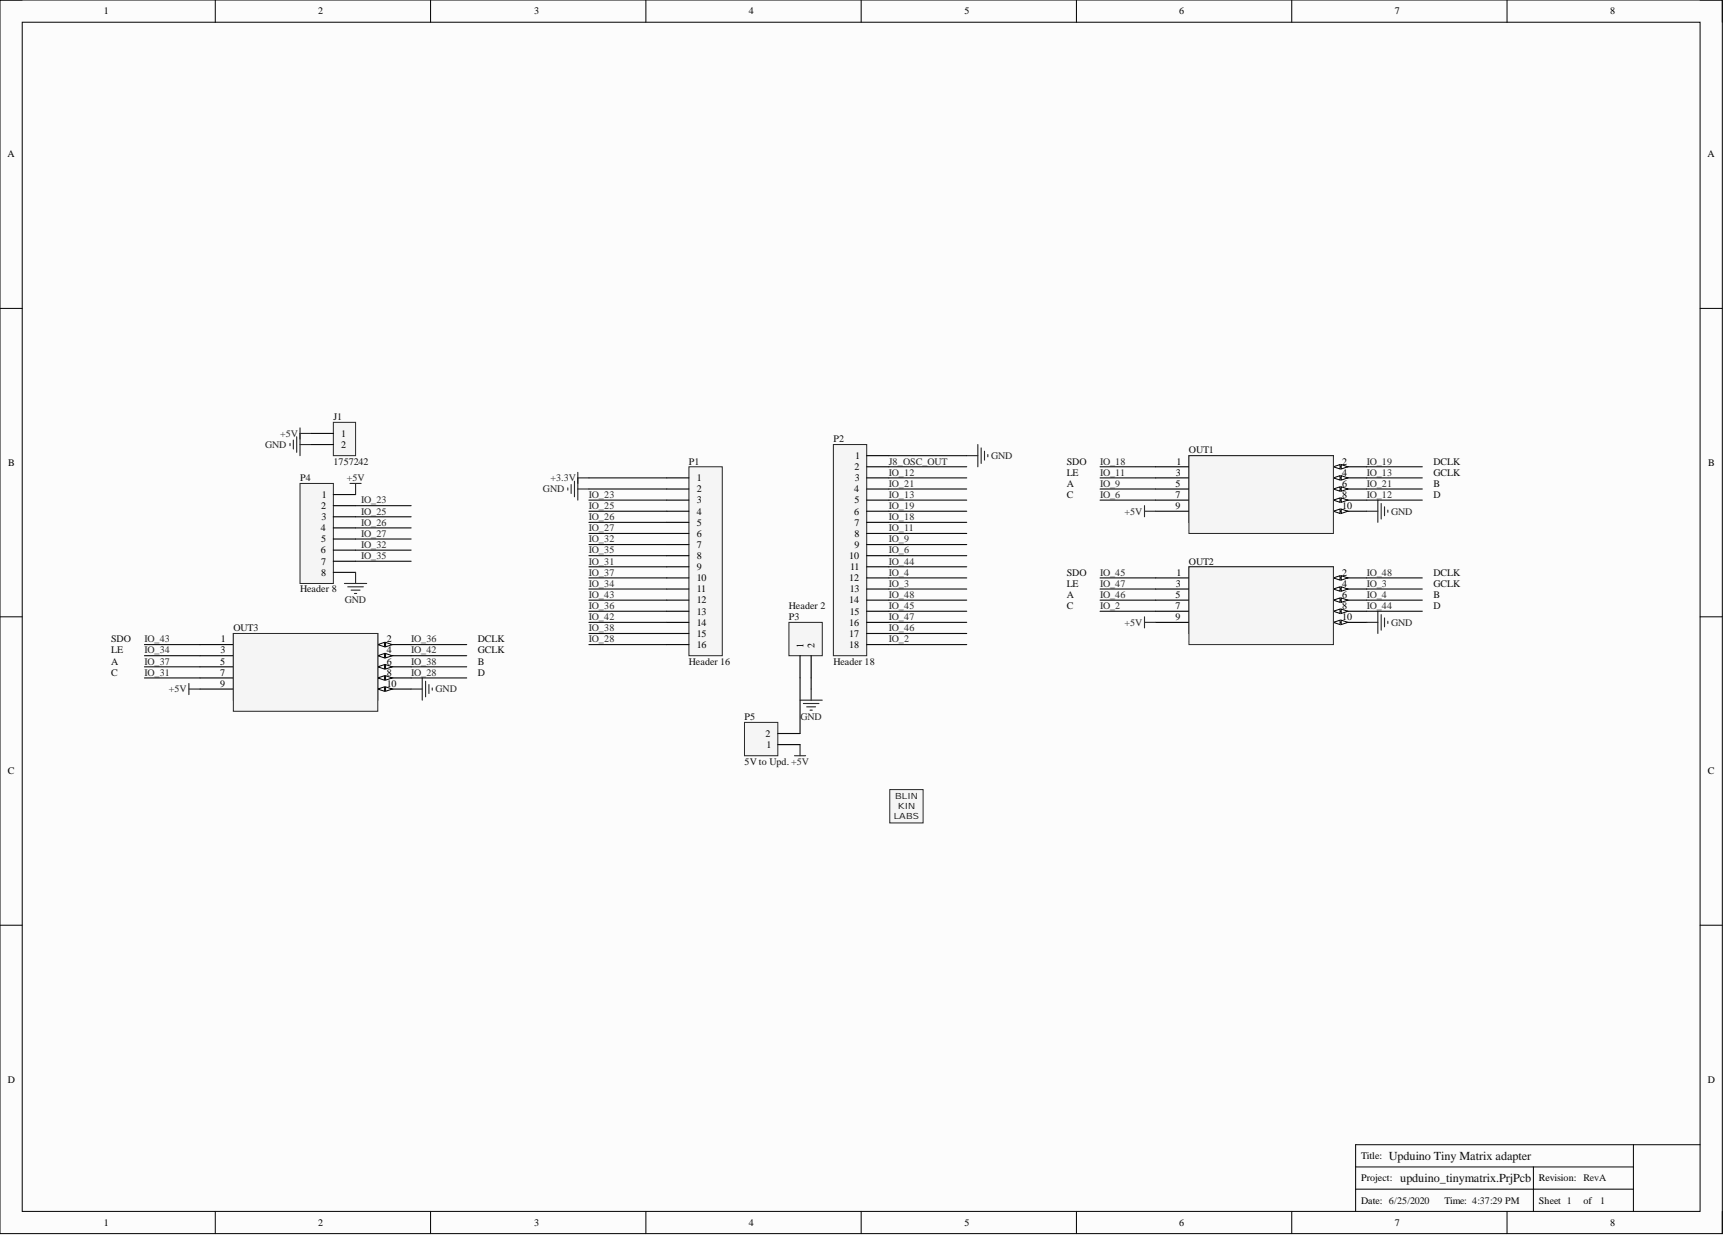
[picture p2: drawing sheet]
<svg xmlns="http://www.w3.org/2000/svg" width="393mm" height="282mm" viewBox="0 0 393 282" stroke-linecap="round" stroke-linejoin="round" font-family="sans-serif">
<path d="M0 0h393v281.6h-393z" fill-rule="evenodd" fill="#fcfcfc"/>
<path d="M0 0h393v281.6h-393z" fill="none" stroke="#000" stroke-width=".23"/>
<path d="M5.1 5.1h382.8v271.4h-382.8z" fill-rule="evenodd" fill="#fcfcfc"/>
<g fill="none" stroke="#000" stroke-width=".23">
<path d="M0 0h5.1M5.1 5.1h382.8v271.4h-382.8zM49.1 0v5.1M98.2 0v5.1M147.4 0v5.1M196.5 0v5.1M245.6 0v5.1M294.7 0v5.1M343.8 0v5.1M387.9 0h5.1v5.1M0 70.4h5.1M387.9 70.4h5.1"/>
<path d="M0 140.8h5.1M387.9 140.8h5.1M0 211.2h5.1M387.9 211.2h5.1M49.1 276.5v5.1M98.2 276.5v5.1M147.4 276.5v5.1M196.5 276.5v5.1M245.6 276.5v5.1M294.7 276.5v5.1M309.3 266.3h63.4M309.3 271.4h63.4"/>
<path d="M343.8 276.5v5.1M349.9 266.3v10.2M372.7 261.3v15.2M387.9 261.3h-78.6v15.2M393 276.5v5.1"/>
</g>
<path d="M271.3 104h32.9v15.2h-32.9z" fill-rule="evenodd" fill="#f5f5f5"/>
<path d="M271.3 104h32.9v15.2h-32.9z" fill="none" stroke="#262626" stroke-width=".23"/>
<path d="M263.7 106.5h7.6M263.7 109.1h7.6M263.7 111.6h7.6M263.7 114.1h7.6M263.7 116.7h7.6M304.2 106.5h7.6" fill="none" stroke="#000" stroke-width=".25"/>
<path d="M304.2 106.5l1.5-.5v1z" fill="#fbfbfb"/>
<path d="M304.2 106.5l1.5-.5v1z" fill="none" stroke="#000" stroke-width=".23"/>
<path d="M306 106l1.5 .5-1.5 .5z" fill="#fbfbfb"/>
<path d="M306 106l1.5 .5-1.5 .5z" fill="none" stroke="#000" stroke-width=".23"/>
<path d="M304.2 109.1h7.6" fill="none" stroke="#000" stroke-width=".25"/>
<path d="M304.2 109.1l1.5-.5v1z" fill="#fbfbfb"/>
<path d="M304.2 109.1l1.5-.5v1z" fill="none" stroke="#000" stroke-width=".23"/>
<path d="M306 108.6l1.5 .5-1.5 .5z" fill="#fbfbfb"/>
<path d="M306 108.6l1.5 .5-1.5 .5z" fill="none" stroke="#000" stroke-width=".23"/>
<path d="M304.2 111.6h7.6" fill="none" stroke="#000" stroke-width=".25"/>
<path d="M304.2 111.6l1.5-.5v1z" fill="#fbfbfb"/>
<path d="M304.2 111.6l1.5-.5v1z" fill="none" stroke="#000" stroke-width=".23"/>
<path d="M306 111.1l1.5 .5-1.5 .5z" fill="#fbfbfb"/>
<path d="M306 111.1l1.5 .5-1.5 .5z" fill="none" stroke="#000" stroke-width=".23"/>
<path d="M304.2 114.1h7.6" fill="none" stroke="#000" stroke-width=".25"/>
<path d="M304.2 114.1l1.5-.5v1.1z" fill="#fbfbfb"/>
<path d="M304.2 114.1l1.5-.5v1.1z" fill="none" stroke="#000" stroke-width=".23"/>
<path d="M306 113.6l1.5 .5-1.5 .6z" fill="#fbfbfb"/>
<path d="M306 113.6l1.5 .5-1.5 .6z" fill="none" stroke="#000" stroke-width=".23"/>
<path d="M304.2 116.7h7.6" fill="none" stroke="#000" stroke-width=".25"/>
<path d="M304.2 116.7l1.5-.5v1z" fill="#fbfbfb"/>
<path d="M304.2 116.7l1.5-.5v1z" fill="none" stroke="#000" stroke-width=".23"/>
<path d="M306 116.2l1.5 .5-1.5 .5z" fill="#fbfbfb"/>
<path d="M306 116.2l1.5 .5-1.5 .5z" fill="none" stroke="#000" stroke-width=".23"/>
<path d="M297.4 115.4h5.1" fill="none" stroke="#000" stroke-width=".25"/>
<path d="M271.3 104h32.9v17.8h-32.9z" fill-rule="evenodd" fill="#f5f5f5"/>
<path d="M271.3 104h32.9v17.8h-32.9z" fill="none" stroke="#262626" stroke-width=".23"/>
<path d="M261.1 115.4v2.5M261.1 116.7h2.6M311.8 116.7h2.6M314.4 114.1v5.1M315.1 114.9v3.6M315.9 115.7v2M316.7 116.4v.5" fill="none" stroke="#262626" stroke-width=".25"/>
<path d="M190.1 101.5h7.6v48.2h-7.6z" fill-rule="evenodd" fill="#f5f5f5"/>
<path d="M190.1 101.5h7.6v48.2h-7.6z" fill="none" stroke="#262626" stroke-width=".23"/>
<g fill="none" stroke="#000" stroke-width=".25">
<path d="M197.7 104h5.1M197.7 106.5h5.1M197.7 109.1h5.1M197.7 111.6h5.1M197.7 114.1h5.1M197.7 116.7h5.1M197.7 119.2h5.1M197.7 121.8h5.1M197.7 124.3h5.1M197.7 126.8h5.1M197.7 129.4h5.1M197.7 131.9h5.1"/>
<path d="M197.7 134.4h5.1M197.7 137h5.1M197.7 139.5h5.1M197.7 142h5.1M197.7 144.6h5.1M197.7 147.1h5.1"/>
</g>
<path d="M157.2 106.5h7.6v43.2h-7.6z" fill-rule="evenodd" fill="#f5f5f5"/>
<path d="M157.2 106.5h7.6v43.2h-7.6z" fill="none" stroke="#262626" stroke-width=".23"/>
<g fill="none" stroke="#000" stroke-width=".25">
<path d="M152.1 109.1h5.1M152.1 111.6h5.1M152.1 114.1h5.1M152.1 116.7h5.1M152.1 119.2h5.1M152.1 121.8h5.1M152.1 124.3h5.1M152.1 126.8h5.1M152.1 129.4h5.1M152.1 131.9h5.1M152.1 134.4h5.1M152.1 137h5.1"/>
<path d="M152.1 139.5h5.1M152.1 142h5.1M152.1 144.6h5.1M152.1 147.1h5.1"/>
</g>
<path d="M180 142h7.6v7.7h-7.6z" fill-rule="evenodd" fill="#f5f5f5"/>
<path d="M180 142h7.6v7.7h-7.6z" fill="none" stroke="#262626" stroke-width=".23"/>
<path d="M182.5 149.7v5M185.1 149.7v5" fill="none" stroke="#000" stroke-width=".25"/>
<g fill="none" stroke="#262626" stroke-width=".25">
<path d="M129.6 111.4v.5M130.3 110.6v2M131.1 109.8v3.6M131.8 107.8v6.3M131.8 111.6h2.6M131.8 109.1h2.6M220.6 104h2.5M223.1 101.5v5M223.9 102.2v3.6M224.6 103v2M225.4 103.7v.6M182.5 159.8h5.1"/>
<path d="M185.1 157.3v2.5M181.3 172.5h2.5M182.5 169.9v2.6M183.3 160.6h3.5M184.1 161.3h2M184.8 162.1h.5"/>
</g>
<path d="M271.3 129.4h32.9v15.2h-32.9z" fill-rule="evenodd" fill="#f5f5f5"/>
<path d="M271.3 129.4h32.9v15.2h-32.9z" fill="none" stroke="#262626" stroke-width=".23"/>
<path d="M263.7 131.9h7.6M263.7 134.4h7.6M263.7 137h7.6M263.7 139.5h7.6M304.2 131.9h7.6M263.7 142h7.6" fill="none" stroke="#000" stroke-width=".25"/>
<path d="M304.2 131.9l1.5-.5v1z" fill="#fbfbfb"/>
<path d="M304.2 131.9l1.5-.5v1z" fill="none" stroke="#000" stroke-width=".23"/>
<path d="M306 131.4l1.5 .5-1.5 .5z" fill="#fbfbfb"/>
<path d="M306 131.4l1.5 .5-1.5 .5z" fill="none" stroke="#000" stroke-width=".23"/>
<path d="M304.2 134.4h7.6" fill="none" stroke="#000" stroke-width=".25"/>
<path d="M304.2 134.4l1.5-.5v1z" fill="#fbfbfb"/>
<path d="M304.2 134.4l1.5-.5v1z" fill="none" stroke="#000" stroke-width=".23"/>
<path d="M306 133.9l1.5 .5-1.5 .5z" fill="#fbfbfb"/>
<path d="M306 133.9l1.5 .5-1.5 .5z" fill="none" stroke="#000" stroke-width=".23"/>
<path d="M304.2 137h7.6" fill="none" stroke="#000" stroke-width=".25"/>
<path d="M304.2 137l1.5-.5v1z" fill="#fbfbfb"/>
<path d="M304.2 137l1.5-.5v1z" fill="none" stroke="#000" stroke-width=".23"/>
<path d="M306 136.5l1.5 .5-1.5 .5z" fill="#fbfbfb"/>
<path d="M306 136.5l1.5 .5-1.5 .5z" fill="none" stroke="#000" stroke-width=".23"/>
<path d="M304.2 139.5h7.6" fill="none" stroke="#000" stroke-width=".25"/>
<path d="M304.2 139.5l1.5-.5v1z" fill="#fbfbfb"/>
<path d="M304.2 139.5l1.5-.5v1z" fill="none" stroke="#000" stroke-width=".23"/>
<path d="M306 139l1.5 .5-1.5 .5z" fill="#fbfbfb"/>
<path d="M306 139l1.5 .5-1.5 .5z" fill="none" stroke="#000" stroke-width=".23"/>
<path d="M304.2 142h7.6" fill="none" stroke="#000" stroke-width=".25"/>
<path d="M304.2 142l1.5-.5v1.1z" fill="#fbfbfb"/>
<path d="M304.2 142l1.5-.5v1.1z" fill="none" stroke="#000" stroke-width=".23"/>
<path d="M306 141.5l1.5 .5-1.5 .6z" fill="#fbfbfb"/>
<path d="M306 141.5l1.5 .5-1.5 .6z" fill="none" stroke="#000" stroke-width=".23"/>
<path d="M297.4 140.8h5.1" fill="none" stroke="#000" stroke-width=".25"/>
<path d="M271.3 129.4h32.9v17.7h-32.9z" fill-rule="evenodd" fill="#f5f5f5"/>
<path d="M271.3 129.4h32.9v17.7h-32.9z" fill="none" stroke="#262626" stroke-width=".23"/>
<path d="M314.4 139.5v5.1M261.1 140.8v2.5M261.1 142h2.6M311.8 142h2.6M315.1 140.3v3.5M315.9 141v2.1M316.7 141.8v.5" fill="none" stroke="#262626" stroke-width=".25"/>
<path d="M53.2 144.6h33v15.2h-33z" fill-rule="evenodd" fill="#f5f5f5"/>
<path d="M53.2 144.6h33v15.2h-33z" fill="none" stroke="#262626" stroke-width=".23"/>
<path d="M45.6 147.1h7.6M45.6 149.7h7.6M45.6 152.2h7.6M45.6 154.7h7.6M45.6 157.3h7.6M86.2 147.1h7.6" fill="none" stroke="#000" stroke-width=".25"/>
<path d="M86.2 147.1l1.5-.5v1z" fill="#fbfbfb"/>
<path d="M86.2 147.1l1.5-.5v1z" fill="none" stroke="#000" stroke-width=".23"/>
<path d="M88 146.6l1.5 .5-1.5 .5z" fill="#fbfbfb"/>
<path d="M88 146.6l1.5 .5-1.5 .5z" fill="none" stroke="#000" stroke-width=".23"/>
<path d="M86.2 149.7h7.6" fill="none" stroke="#000" stroke-width=".25"/>
<path d="M86.2 149.7l1.5-.6v1.1z" fill="#fbfbfb"/>
<path d="M86.2 149.7l1.5-.6v1.1z" fill="none" stroke="#000" stroke-width=".23"/>
<path d="M88 149.1l1.5 .6-1.5 .5z" fill="#fbfbfb"/>
<path d="M88 149.1l1.5 .6-1.5 .5z" fill="none" stroke="#000" stroke-width=".23"/>
<path d="M86.2 152.2h7.6" fill="none" stroke="#000" stroke-width=".25"/>
<path d="M86.2 152.2l1.5-.5v1z" fill="#fbfbfb"/>
<path d="M86.2 152.2l1.5-.5v1z" fill="none" stroke="#000" stroke-width=".23"/>
<path d="M88 151.7l1.5 .5-1.5 .5z" fill="#fbfbfb"/>
<path d="M88 151.7l1.5 .5-1.5 .5z" fill="none" stroke="#000" stroke-width=".23"/>
<path d="M86.2 154.7h7.6" fill="none" stroke="#000" stroke-width=".25"/>
<path d="M86.2 154.7l1.5-.5v1z" fill="#fbfbfb"/>
<path d="M86.2 154.7l1.5-.5v1z" fill="none" stroke="#000" stroke-width=".23"/>
<path d="M88 154.2l1.5 .5-1.5 .5z" fill="#fbfbfb"/>
<path d="M88 154.2l1.5 .5-1.5 .5z" fill="none" stroke="#000" stroke-width=".23"/>
<path d="M86.2 157.3h7.6" fill="none" stroke="#000" stroke-width=".25"/>
<path d="M86.2 157.3l1.5-.5v1z" fill="#fbfbfb"/>
<path d="M86.2 157.3l1.5-.5v1z" fill="none" stroke="#000" stroke-width=".23"/>
<path d="M88 156.8l1.5 .5-1.5 .5z" fill="#fbfbfb"/>
<path d="M88 156.8l1.5 .5-1.5 .5z" fill="none" stroke="#000" stroke-width=".23"/>
<path d="M79.3 156h5.1" fill="none" stroke="#000" stroke-width=".25"/>
<path d="M53.2 144.6h33v17.7h-33z" fill-rule="evenodd" fill="#f5f5f5"/>
<path d="M53.2 144.6h33v17.7h-33z" fill="none" stroke="#262626" stroke-width=".23"/>
<path d="M43.1 156v2.5M43.1 157.3h2.5M93.8 157.3h2.5M96.3 154.7v5.1M97.1 155.5v3.5M97.9 156.3v2M98.6 157v.5" fill="none" stroke="#262626" stroke-width=".25"/>
<path d="M76.1 96.4h5v7.6h-5z" fill-rule="evenodd" fill="#f5f5f5"/>
<path d="M76.1 96.4h5v7.6h-5z" fill="none" stroke="#262626" stroke-width=".23"/>
<path d="M71 98.9h5.1M71 101.5h5.1" fill="none" stroke="#000" stroke-width=".25"/>
<path d="M67.7 99.7v3.5M68.5 97.7v6.3M68.5 98.9h2.5M66.2 101.2v.5M66.9 100.4v2.1M68.5 101.5h2.5" fill="none" stroke="#262626" stroke-width=".25"/>
<path d="M68.5 110.3h7.6v22.9h-7.6z" fill-rule="evenodd" fill="#f5f5f5"/>
<path d="M68.5 110.3h7.6v22.9h-7.6z" fill="none" stroke="#262626" stroke-width=".23"/>
<path d="M76.1 112.9h5M76.1 115.4h5M76.1 117.9h5M76.1 120.5h5M76.1 123h5M76.1 125.6h5M76.1 128.1h5M76.1 130.6h5" fill="none" stroke="#000" stroke-width=".25"/>
<path d="M79.9 110.3h2.5M81.1 110.3v2.6M78.6 133.2h5.1M79.4 133.9h3.5M80.1 134.7h2M80.9 135.5h.5M81.1 130.6v2.6" fill="none" stroke="#262626" stroke-width=".25"/>
<path d="M169.9 164.9h7.6v7.6h-7.6z" fill-rule="evenodd" fill="#f5f5f5"/>
<path d="M169.9 164.9h7.6v7.6h-7.6z" fill="none" stroke="#262626" stroke-width=".23"/>
<path d="M177.5 169.9h5M177.5 167.4h5" fill="none" stroke="#000" stroke-width=".25"/>
<path d="M203 180.2h7.6v7.6h-7.6z" fill-rule="evenodd" fill="#f5f5f5"/>
<path d="M203 180.2h7.6v7.6h-7.6z" fill="none" stroke="#262626" stroke-width=".23"/>
<g fill="none" stroke="#0e0e0e" stroke-width=".25">
<path d="M81.1 117.9h12.7M81.1 115.4h12.7M134.4 119.2h17.7M134.4 116.7h17.7M134.4 114.1h17.7M134.4 111.6h17.7M134.4 109.1h17.7M202.8 119.2h17.8M202.8 116.7h17.8M202.8 114.1h17.8M202.8 111.6h17.8M202.8 109.1h17.8"/>
<path d="M202.8 106.5h17.8M202.8 104h17.8M251 114.1h12.7M251 111.6h12.7M251 109.1h12.7M251 106.5h12.7M311.8 114.1h12.7M311.8 111.6h12.7M311.8 109.1h12.7M311.8 106.5h12.7M81.1 128.1h12.7M81.1 125.6h12.7"/>
<path d="M81.1 123h12.7M81.1 120.5h12.7M134.4 139.5h17.7M134.4 137h17.7M134.4 134.4h17.7M134.4 131.9h17.7M134.4 129.4h17.7M134.4 126.8h17.7M134.4 124.3h17.7M134.4 121.8h17.7M202.8 139.5h17.8M202.8 137h17.8"/>
<path d="M202.8 134.4h17.8M202.8 131.9h17.8M202.8 129.4h17.8M202.8 126.8h17.8M202.8 124.3h17.8M202.8 121.8h17.8M251 139.5h12.7M251 137h12.7M251 134.4h12.7M251 131.9h12.7M311.8 139.5h12.7M311.8 137h12.7"/>
<path d="M311.8 134.4h12.7M311.8 131.9h12.7M33 154.7h12.6M33 152.2h12.6M33 149.7h12.6M33 147.1h12.6M93.8 154.7h12.7M93.8 152.2h12.7M93.8 149.7h12.7M93.8 147.1h12.7M134.4 147.1h17.7M134.4 144.6h17.7"/>
<path d="M134.4 142h17.7M182.5 154.7v12.7M185.1 154.7v2.6M202.8 147.1h17.8M202.8 144.6h17.8M202.8 142h17.8"/>
</g>
<g font-size="2.8" fill="#0e0e0e">
<text x="316.9" y="264.7">Upduino Tiny Matrix adapter</text>
<text x="319.4" y="269.8">upduino_tinymatrix.PrjPcb</text>
</g>
<g font-size="2.3">
<text x="23.7" y="3.3">1</text>
<text x="72.6" y="3.3">2</text>
<text x="121.9" y="3.3">3</text>
<text x="170.9" y="3.3">4</text>
<text x="220.1" y="3.3">5</text>
<text x="269.1" y="3.3">6</text>
<text x="318.3" y="3.3">7</text>
<text x="367.4" y="3.3">8</text>
<text x="1.7" y="35.9">A</text>
<text x="389.6" y="35.9">A</text>
<text x="77.8" y="99.7">1</text>
<text x="1.9" y="106.4">B</text>
<text x="77.8" y="102.2">2</text>
<text x="195" y="107.3">2</text>
<text x="195.1" y="104.8">1</text>
<text x="268.4" y="106">1</text>
<text x="306.3" y="106">2</text>
<text x="389.8" y="106.4">B</text>
<text x="73.4" y="113.6">1</text>
<text x="159" y="109.8">1</text>
<text x="159" y="112.4">2</text>
<text x="194.9" y="112.4">4</text>
<text x="195" y="109.8">3</text>
<text x="268.2" y="111.1">5</text>
<text x="268.2" y="113.6">7</text>
<text x="268.3" y="108.6">3</text>
<text x="306.3" y="108.6">4</text>
<text x="306.3" y="111.1">6</text>
<text x="306.3" y="113.6">8</text>
<text x="73.3" y="116.2">2</text>
<text x="73.4" y="118.7">3</text>
<text x="159" y="114.9">3</text>
<text x="159" y="117.4">4</text>
<text x="159" y="120">5</text>
<text x="194.9" y="117.4">6</text>
<text x="195" y="114.9">5</text>
<text x="195" y="120">7</text>
<text x="268.2" y="116.2">9</text>
<text x="306.3" y="116.2">10</text>
<text x="73.2" y="121.2">4</text>
<text x="73.3" y="123.8">5</text>
<text x="159" y="122.5">6</text>
<text x="159" y="125.1">7</text>
<text x="195" y="122.5">8</text>
<text x="195" y="125.1">9</text>
<text x="73.2" y="126.3">6</text>
<text x="73.3" y="128.9">7</text>
<text x="73.3" y="131.4">8</text>
<text x="159" y="127.6">8</text>
<text x="159" y="130.1">9</text>
<text x="193.8" y="127.6">10</text>
<text x="193.9" y="130.1">11</text>
<text x="268.4" y="131.4">1</text>
<text x="306.3" y="131.4">2</text>
<text x="159" y="132.7">10</text>
<text x="159" y="135.2">11</text>
<text x="159" y="137.7">12</text>
<text x="193.8" y="132.7">12</text>
<text x="193.8" y="137.7">14</text>
<text x="193.9" y="135.2">13</text>
<text x="268.2" y="136.5">5</text>
<text x="268.3" y="133.9">3</text>
<text x="306.3" y="133.9">4</text>
<text x="306.3" y="136.5">6</text>
<text x="159" y="140.3">13</text>
<text x="159" y="142.8">14</text>
<text x="193.8" y="142.8">16</text>
<text x="193.9" y="140.3">15</text>
<text x="268.2" y="139">7</text>
<text x="268.2" y="141.5">9</text>
<text x="306.3" y="139">8</text>
<text x="306.3" y="141.5">10</text>
<text x="50.3" y="149.1">3</text>
<text x="50.4" y="146.6">1</text>
<text x="88.2" y="146.6">2</text>
<text x="88.2" y="149.1">4</text>
<text x="159" y="145.3">15</text>
<text x="159" y="147.9">16</text>
<text x="183.3" y="147.9" transform="rotate(-90 183.3 147.9)">1</text>
<text x="185.8" y="147.9" transform="rotate(-90 185.8 147.9)">2</text>
<text x="193.8" y="145.3">17</text>
<text x="193.8" y="147.9">18</text>
<text x="50.2" y="151.7">5</text>
<text x="50.2" y="154.2">7</text>
<text x="88.2" y="151.7">6</text>
<text x="88.2" y="154.2">8</text>
<text x="50.2" y="156.8">9</text>
<text x="88.2" y="156.8">10</text>
<text x="174.7" y="168.2">2</text>
<text x="174.8" y="170.7">1</text>
<text x="1.8" y="176.7">C</text>
<text x="389.7" y="176.7">C</text>
<text x="1.8" y="247.1">D</text>
<text x="389.7" y="247.1">D</text>
<text x="310.6" y="264.6">Title:</text>
<text x="310.6" y="269.6">Project:</text>
<text x="351.1" y="269.6">Revision: RevA</text>
<text x="310.6" y="274.7">Date: 6/25/2020</text>
<text x="329.6" y="274.7">Time: 4:37:29 PM</text>
<text x="351.1" y="274.7">Sheet 1</text>
<text x="361.3" y="274.7">of</text>
<text x="23.7" y="279.8">1</text>
<text x="72.6" y="279.8">2</text>
<text x="121.9" y="279.8">3</text>
<text x="170.9" y="279.8">4</text>
<text x="220.1" y="279.8">5</text>
<text x="269.1" y="279.8">6</text>
<text x="318.3" y="279.8">7</text>
<text x="367.4" y="279.8">8</text>
</g>
<g font-size="2.3" fill="#0e0e0e">
<text x="76.1" y="95.9">J1</text>
<text x="190.1" y="101">P2</text>
<text x="76.1" y="106">1757242</text>
<text x="157.2" y="106">P1</text>
<text x="243.4" y="106">SDO</text>
<text x="271.3" y="103.5">OUT1</text>
<text x="327" y="106">DCLK</text>
<text x="68.5" y="109.8">P4</text>
<text x="243.4" y="108.6">LE</text>
<text x="243.4" y="111.1">A</text>
<text x="243.4" y="113.6">C</text>
<text x="327" y="108.6">GCLK</text>
<text x="327" y="111.1">B</text>
<text x="327" y="113.6">D</text>
<text x="271.3" y="121.2">ARM Cortex JTAG</text>
<text x="243.4" y="131.4">SDO</text>
<text x="271.3" y="128.9">OUT2</text>
<text x="327" y="131.4">DCLK</text>
<text x="68.5" y="135.2">Header 8</text>
<text x="243.4" y="133.9">LE</text>
<text x="243.4" y="136.5">A</text>
<text x="327" y="133.9">GCLK</text>
<text x="327" y="136.5">B</text>
<text x="180" y="141.5">P3</text>
<text x="180" y="139">Header 2</text>
<text x="243.4" y="139">C</text>
<text x="327" y="139">D</text>
<text x="25.4" y="146.6">SDO</text>
<text x="25.4" y="149.1">LE</text>
<text x="53.2" y="144.1">OUT3</text>
<text x="109" y="146.6">DCLK</text>
<text x="109" y="149.1">GCLK</text>
<text x="271.3" y="146.6">ARM Cortex JTAG</text>
<text x="25.4" y="151.7">A</text>
<text x="25.4" y="154.2">C</text>
<text x="109" y="151.7">B</text>
<text x="109" y="154.2">D</text>
<text x="157.2" y="151.7">Header 16</text>
<text x="190.1" y="151.7">Header 18</text>
<text x="53.2" y="161.8">ARM Cortex JTAG</text>
<text x="169.9" y="164.4">P5</text>
<text x="169.9" y="174.5">5V to Upd. +5V</text>
<text x="365.1" y="274.7">1</text>
</g>
<g font-size="2.3" fill="#262626">
<text x="63.9" y="99.7">+5V</text>
<text x="60.5" y="102.2">GND</text>
<text x="202.8" y="106">J8_OSC_OUT</text>
<text x="226.1" y="104.8">GND</text>
<text x="251" y="106">IO_18</text>
<text x="311.8" y="106">IO_19</text>
<text x="79.1" y="109.8">+5V</text>
<text x="123.9" y="112.4">GND</text>
<text x="125.6" y="109.8">+3.3V</text>
<text x="134.4" y="113.6">IO_23</text>
<text x="202.8" y="108.6">IO_12</text>
<text x="202.8" y="111.1">IO_21</text>
<text x="202.8" y="113.6">IO_13</text>
<text x="251" y="108.6">IO_11</text>
<text x="251" y="111.1">IO_9</text>
<text x="251" y="113.6">IO_6</text>
<text x="311.8" y="113.6">IO_12</text>
<text x="311.8" y="111.1">IO_21</text>
<text x="311.8" y="108.6">IO_13</text>
<text x="82.4" y="114.9">IO_23</text>
<text x="82.4" y="117.4">IO_25</text>
<text x="82.4" y="120">IO_26</text>
<text x="134.4" y="116.2">IO_25</text>
<text x="134.4" y="118.7">IO_26</text>
<text x="202.8" y="116.2">IO_19</text>
<text x="202.8" y="118.7">IO_18</text>
<text x="256.6" y="117.4">+5V</text>
<text x="317.4" y="117.4">GND</text>
<text x="82.4" y="122.5">IO_27</text>
<text x="82.4" y="125.1">IO_32</text>
<text x="134.4" y="121.2">IO_27</text>
<text x="134.4" y="123.8">IO_32</text>
<text x="202.8" y="121.2">IO_11</text>
<text x="202.8" y="123.8">IO_9</text>
<text x="82.4" y="127.6">IO_35</text>
<text x="134.4" y="128.9">IO_31</text>
<text x="134.4" y="126.3">IO_35</text>
<text x="134.4" y="131.4">IO_37</text>
<text x="202.8" y="126.3">IO_6</text>
<text x="202.8" y="131.4">IO_4</text>
<text x="202.8" y="128.9">IO_44</text>
<text x="251" y="131.4">IO_45</text>
<text x="311.8" y="131.4">IO_48</text>
<text x="78.7" y="137.7">GND</text>
<text x="134.4" y="133.9">IO_34</text>
<text x="134.4" y="136.5">IO_43</text>
<text x="202.8" y="133.9">IO_3</text>
<text x="202.8" y="136.5">IO_48</text>
<text x="251" y="133.9">IO_47</text>
<text x="251" y="136.5">IO_46</text>
<text x="311.8" y="133.9">IO_3</text>
<text x="311.8" y="136.5">IO_4</text>
<text x="134.4" y="139">IO_36</text>
<text x="134.4" y="141.5">IO_42</text>
<text x="202.8" y="139">IO_45</text>
<text x="202.8" y="141.5">IO_47</text>
<text x="251" y="139">IO_2</text>
<text x="256.6" y="142.8">+5V</text>
<text x="311.8" y="139">IO_44</text>
<text x="317.4" y="142.8">GND</text>
<text x="33" y="146.6">IO_43</text>
<text x="33" y="149.1">IO_34</text>
<text x="93.8" y="149.1">IO_42</text>
<text x="93.8" y="146.6">IO_36</text>
<text x="134.4" y="146.6">IO_28</text>
<text x="134.4" y="144.1">IO_38</text>
<text x="202.8" y="144.1">IO_46</text>
<text x="202.8" y="146.6">IO_2</text>
<text x="33" y="151.7">IO_37</text>
<text x="33" y="154.2">IO_31</text>
<text x="93.8" y="154.2">IO_28</text>
<text x="93.8" y="151.7">IO_38</text>
<text x="38.5" y="158">+5V</text>
<text x="99.4" y="158">GND</text>
<text x="182.6" y="164.4">GND</text>
</g>
<g font-size="1.9" fill="#0e0e0e">
<text x="204.3" y="182.4">BLIN</text>
<text x="204.8" y="184.7">KIN</text>
<text x="203.9" y="186.9">LABS</text>
</g>
</svg>
